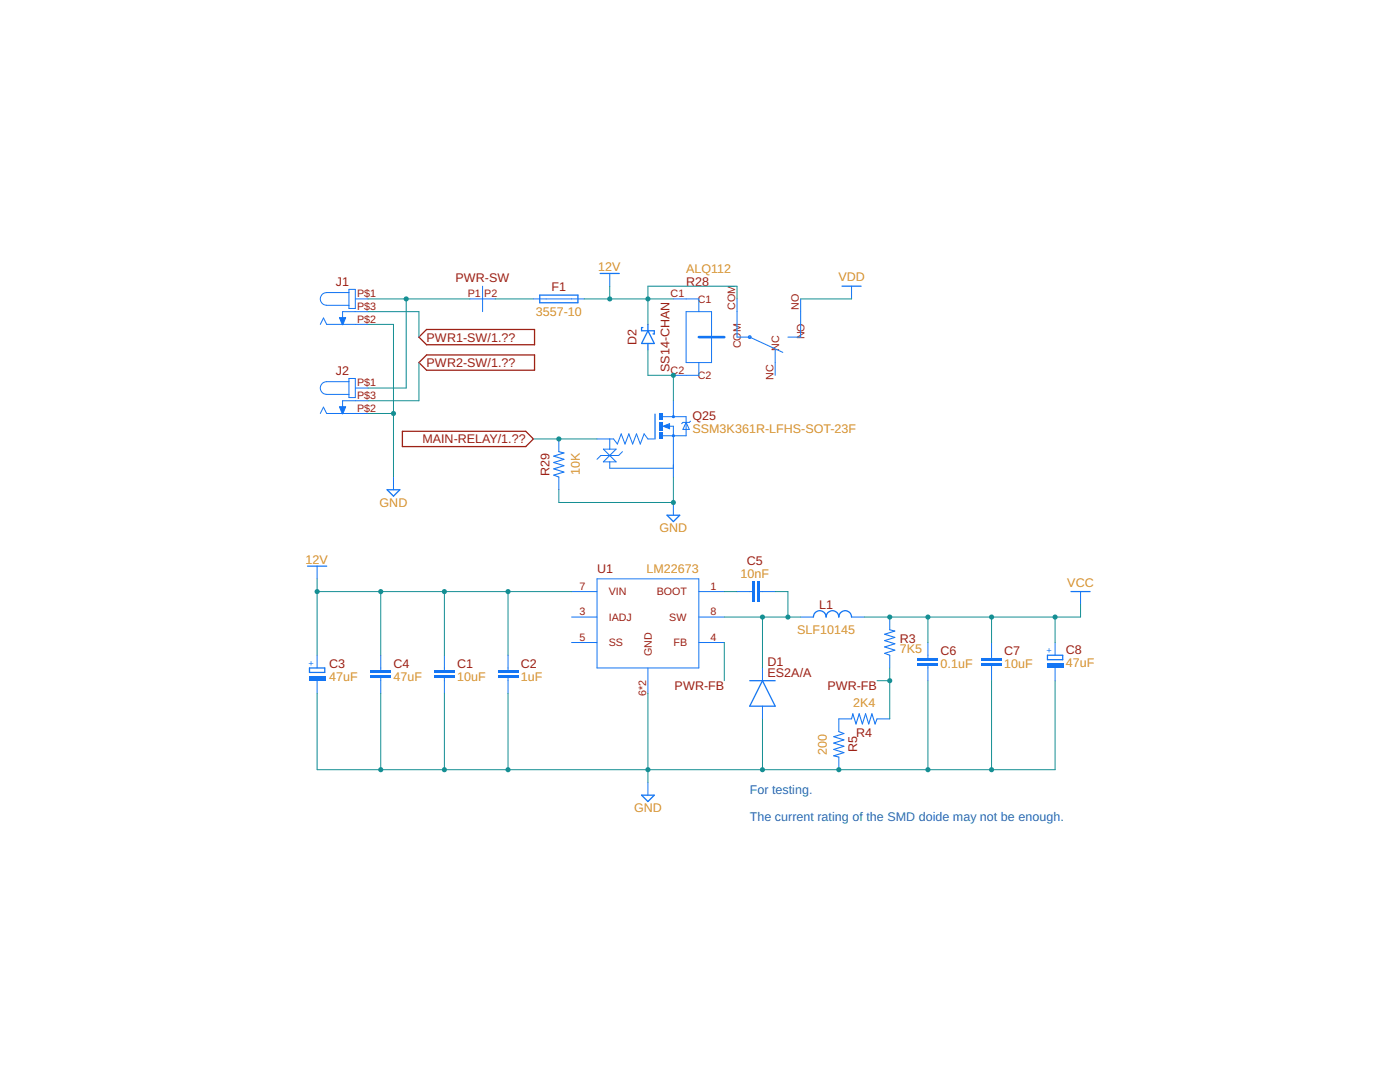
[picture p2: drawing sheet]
<svg xmlns="http://www.w3.org/2000/svg" width="279mm" height="216mm" viewBox="0 0 279 216" stroke-linecap="round" stroke-linejoin="round" font-family="sans-serif">
<path d="M83.6 67.3l1.5-1.6h21.6v3.1h-21.6zM83.6 72.3l1.5-1.5h21.6v3.1h-21.6zM80.3 86.1h24.6l1.5 1.5-1.5 1.5h-24.6z" fill="none" stroke="#9c1f14" stroke-width=".25"/>
<g fill="none" stroke="#1375f4" stroke-width=".2">
<path d="M69.6 58.4h-4.4a1.27 1.27 0 0 0-1.3 1.2 1.27 1.27 0 0 0 1.3 1.3h4.4M69.6 57.7h1.3v3.9h-1.3zM70.9 59.6h2.5M121.7 54.6v2.5M63.9 64.7l.7-1.2 .6 1.2h8.2M69.6 76.2h-4.4a1.27 1.27 0 0 0-1.3 1.2 1.27 1.27 0 0 0 1.3 1.3h4.4M69.6 75.5h1.3v3.8h-1.3zM70.9 77.4h2.5M73.4 62.2h-5v2.5M73.4 80h-5v2.5M63.9 82.5l.7-1.3 .6 1.3h8.2M78.5 95.2v2.5"/>
<path d="M63.3 113v2.5M129.3 156.1v2.6"/>
</g>
<g fill="#1375f4" stroke="#1375f4" stroke-width=".2">
<path d="M67.7 63.4h1.3l-.6 1.4z" fill-rule="evenodd"/>
<path d="M67.7 81.2h1.3l-.6 1.4z" fill-rule="evenodd"/>
</g>
<path d="M119.8 54.6h3.8M77.3 97.7h2.5l-1.3 1.3zM61.4 113h3.8M128 158.7h2.6l-1.3 1.2z" fill="none" stroke="#1375f4" stroke-width=".25"/>
<g fill="#1375f4">
<path d="M86.7 134.8h4v.5h-4z" fill-rule="evenodd"/>
<path d="M86.7 133.8h4v.5h-4z" fill-rule="evenodd"/>
</g>
<g fill="#1375f4">
<path d="M86.7 134.8h4v.5h-4zM86.7 134.8v.5h4v-.5z"/>
<path d="M86.7 133.8h4v.5h-4zM86.7 133.8v.5h4v-.5z"/>
</g>
<path d="M88.7 130.7v3.1M88.7 135.3v3.1" fill="none" stroke="#1375f4" stroke-width=".2"/>
<g fill="#1375f4">
<path d="M99.4 134.8h4v.5h-4z" fill-rule="evenodd"/>
<path d="M99.4 133.8h4v.5h-4z" fill-rule="evenodd"/>
</g>
<g fill="#1375f4">
<path d="M99.4 134.8h4v.5h-4zM99.4 134.8v.5h4v-.5z"/>
<path d="M99.4 133.8h4v.5h-4zM99.4 133.8v.5h4v-.5z"/>
</g>
<path d="M101.4 130.7v3.1M101.4 135.3v3.1" fill="none" stroke="#1375f4" stroke-width=".2"/>
<path d="M61.8 133.3h3v.9h-3z" fill="none" stroke="#1375f4" stroke-width=".25"/>
<path d="M61.6 134.9h3.3v.9h-3.3z" fill-rule="evenodd" fill="#1375f4"/>
<path d="M61.6 134.9h3.3v.9h-3.3zM61.6 134.9v.9h3.3v-.9z" fill="#1375f4"/>
<path d="M63.3 130.7v2.6M63.3 135.8v2.6" fill="none" stroke="#1375f4" stroke-width=".2"/>
<g fill="#1375f4">
<path d="M74 134.8h4v.5h-4z" fill-rule="evenodd"/>
<path d="M74 133.8h4v.5h-4z" fill-rule="evenodd"/>
</g>
<g fill="#1375f4">
<path d="M74 134.8h4v.5h-4zM74 134.8v.5h4v-.5z"/>
<path d="M74 133.8h4v.5h-4zM74 133.8v.5h4v-.5z"/>
</g>
<path d="M114.1 118h5M119.1 115.5h20.4v17.8h-20.4zM139.5 118h5M76 130.7v3.1M76 135.3v3.1M114.1 123.1h5M114.1 128.2h5M129.3 133.3v5.1M139.5 123.1h5M139.5 128.2h5" fill="none" stroke="#1375f4" stroke-width=".2"/>
<g fill="#1375f4">
<path d="M151.2 116h.5v4.1h-.5z" fill-rule="evenodd"/>
<path d="M150.1 116h.5v4.1h-.5z" fill-rule="evenodd"/>
</g>
<g fill="#1375f4">
<path d="M151.2 116h.5v4.1h-.5zM151.2 116v4.1h.5v-4.1z"/>
<path d="M150.1 116h.5v4.1h-.5zM150.1 116v4.1h.5v-4.1z"/>
</g>
<path d="M147.1 118h3M151.7 118h3M152.2 133.3v2.5M159.8 123.1h2.5M169.9 123.1h2.6M152.2 140.9v2.5" fill="none" stroke="#1375f4" stroke-width=".2"/>
<path d="M149.6 135.8h5.1M152.2 135.8l2.5 5.1h-5.1zM162.3 123.1a1.27 1.27 0 0 1 1.3-1.3 1.27 1.27 0 0 1 1.3 1.3 1.27 1.27 0 0 1 1.2-1.3 1.27 1.27 0 0 1 1.3 1.3 1.27 1.27 0 0 1 1.3-1.3 1.27 1.27 0 0 1 1.2 1.3" fill="none" stroke="#1375f4" stroke-width=".25"/>
<g fill="#1375f4">
<path d="M183.2 132.3h4v.5h-4z" fill-rule="evenodd"/>
<path d="M183.2 131.3h4v.5h-4z" fill-rule="evenodd"/>
</g>
<g fill="#1375f4">
<path d="M183.2 132.3h4v.5h-4zM183.2 132.3v.5h4v-.5z"/>
<path d="M183.2 131.3h4v.5h-4zM183.2 131.3v.5h4v-.5z"/>
</g>
<path d="M185.2 128.2v3.1M185.2 132.8v3" fill="none" stroke="#1375f4" stroke-width=".2"/>
<g fill="#1375f4">
<path d="M195.9 132.3h4v.5h-4z" fill-rule="evenodd"/>
<path d="M195.9 131.3h4v.5h-4z" fill-rule="evenodd"/>
</g>
<g fill="#1375f4">
<path d="M195.9 132.3h4v.5h-4zM195.9 132.3v.5h4v-.5z"/>
<path d="M195.9 131.3h4v.5h-4zM195.9 131.3v.5h4v-.5z"/>
</g>
<path d="M197.9 128.2v3.1M197.9 132.8v3" fill="none" stroke="#1375f4" stroke-width=".2"/>
<path d="M209 130.7h3.1v.9h-3.1z" fill="none" stroke="#1375f4" stroke-width=".25"/>
<path d="M208.9 132.4h3.3v.9h-3.3z" fill-rule="evenodd" fill="#1375f4"/>
<path d="M208.9 132.4h3.3v.9h-3.3zM208.9 132.4v.9h3.3v-.9z" fill="#1375f4"/>
<g fill="none" stroke="#1375f4" stroke-width=".2">
<path d="M106.4 59.6h10.2M132.4 85l1.2-.5v1.1zM132.4 83.1h4.5v3.9h-4.5M133.5 85h.9v2M134.4 82.5v.6M136.9 84.3l.7 1.4h-1.3zM137.8 84l-.2 .3h-1.3l-.3 .2M177.6 123.1v2.6M177.6 130.7v2.6M210.6 128.2v2.5M210.6 133.3v2.5M167.4 151.1v2.5"/>
<path d="M169.9 143.4h-2.5v2.6M175 143.4h2.6"/>
</g>
<path d="M177.6 125.7l1 .2-2 .7 2 .6-2 .6 2 .7-2 .6 2 .6-2 .7 1 .3M167.4 146l1 .4-2 .6 2 .6-2 .7 2 .6-2 .6 2 .7-2 .6 1 .3M169.9 143.4l.3-1 .6 2.1 .7-2.1 .6 2.1 .6-2.1 .7 2.1 .6-2.1 .6 2.1 .4-1.1" fill="none" stroke="#1375f4" stroke-width=".21"/>
<path d="M107.7 58.9h7.6v1.5h-7.6z" fill="none" stroke="#1375f4" stroke-width=".25"/>
<path d="M133.5 84.8l-.9 .2 .9 .3v-.3h-.3" fill="none" stroke="#1375f4" stroke-width=".32"/>
<g fill="#1375f4">
<path d="M131.6 86.3h.8v1.3h-.8z" fill-rule="evenodd"/>
<path d="M131.6 82.5h.8v1.3h-.8z" fill-rule="evenodd"/>
<path d="M131.6 84.2h.8v1.7h-.8z" fill-rule="evenodd"/>
<circle cx="134.4" cy="86.9" r=".33"/>
<circle cx="134.4" cy="83.1" r=".33"/>
</g>
<g fill="#1375f4">
<path d="M134.1 86.9a.33 .33 0 0 1 .6 0 .33 .33 0 0 1-.6 0zM134.1 86.9a.33 .33 0 0 0 .6 0 .33 .33 0 0 0-.6 0z"/>
<path d="M134.1 83.1a.33 .33 0 0 1 .6 0 .33 .33 0 0 1-.6 0zM134.1 83.1a.33 .33 0 0 0 .6 0 .33 .33 0 0 0-.6 0z"/>
<path d="M131.6 86.3h.8v1.3h-.8zM131.6 86.3v1.3h.8v-1.3z"/>
<path d="M131.6 82.5h.8v1.3h-.8zM131.6 82.5v1.3h.8v-1.3z"/>
<path d="M131.6 84.2h.8v1.7h-.8zM131.6 84.2v1.7h.8v-1.7z"/>
</g>
<g fill="none" stroke="#1375f4" stroke-width=".2">
<path d="M134.4 59.6h5.1v2.6M147.1 59.6v7.7h2.5l6.6 3M159.8 59.6v7.7h-2.6M134.4 80v2.5M136.9 62.2h5.1v10.1h-5.1zM139.5 72.3v2.6h-5.1M154.7 69.8v5.1M119.1 87.6h3.3l.8 1 .8-2 .7 2 .8-2 .8 2 .7-2 .8 2 .7-2 .8 1h1.3M120.4 89.6l2.6 2.6h-2.6l2.6-2.6zM121.7 87.6v2M121.7 92.2v1.2h12.7M124.2 90.1l-.7 .8h-3.6l-.8 .8"/>
<path d="M134.4 87v8.2"/>
</g>
<path d="M130.7 82.6v5" fill="none" stroke="#1375f4" stroke-width=".25"/>
<path d="M149.3 67.1a.38 .38 0 0 1 .6-.1 .38 .38 0 0 1-.1 .6 .38 .38 0 0 1-.6-.3l.4-.2 .2 .2-.2 .1-.4-.1z" fill-rule="evenodd" fill="#1375f4"/>
<path d="M149.3 67.1l.1-.2h.4l.2 .2v.4l-.2 .1h-.4l-.2-.3 .4-.2 .2 .2-.2 .1-.4-.1zM149.4 66.9l-.2 .4 .4 .1 .2-.1-.2-.2-.4 .2 .1 .2 .1 .1h.4l.2-.1v-.4l-.2-.2z" fill="#1375f4"/>
<path d="M139.5 67.3h5" fill="none" stroke="#1375f4" stroke-width=".51"/>
<path d="M111.5 90.1l1 .3-2 .6 2 .7-2 .6 2 .6-2 .7 2 .6-2 .6 1 .4" fill="none" stroke="#1375f4" stroke-width=".21"/>
<path d="M93.8 59.6h5M96.3 57.1v5.1M169.9 57.1v2.5M111.5 87.6v2.5M111.5 95.2v2.5M134.4 100.3v2.5M215.6 118v2.6" fill="none" stroke="#1375f4" stroke-width=".2"/>
<path d="M168 57.1h3.9M128.3 65.4h-.3v.6h2.6v.6h-.3M129.3 66l1.3 2.5h-2.6zM129.3 64.7v1.3M129.3 68.5v1.3M133.1 102.8h2.6l-1.3 1.3zM213.7 118h3.9" fill="none" stroke="#1375f4" stroke-width=".25"/>
<path d="M73.4 64.7h5.1v30.5M73.4 82.5h5.1" fill="none" stroke="#158f93" stroke-width=".2"/>
<circle cx="78.5" cy="82.5" r=".51" fill="#158f93"/>
<path d="M78 82.5a.51 .51 0 0 1 1 0 .51 .51 0 0 1-1 0zM78 82.5a.51 .51 0 0 0 1 0 .51 .51 0 0 0-1 0z" fill="#158f93"/>
<path d="M76 138.4v15.2M88.7 138.4v15.2M101.4 138.4v15.2M129.3 138.4v17.7M185.2 135.8v17.8M197.9 135.8v17.8M210.6 135.8v17.8h-147.3v-15.2M152.2 143.4v10.2" fill="none" stroke="#158f93" stroke-width=".2"/>
<g fill="#158f93">
<circle cx="129.3" cy="153.6" r=".51"/>
<circle cx="101.4" cy="153.6" r=".51"/>
<circle cx="88.7" cy="153.6" r=".51"/>
<circle cx="76" cy="153.6" r=".51"/>
<circle cx="185.2" cy="153.6" r=".51"/>
<circle cx="197.9" cy="153.6" r=".51"/>
<circle cx="167.4" cy="153.6" r=".51"/>
<circle cx="152.2" cy="153.6" r=".51"/>
</g>
<g fill="#158f93">
<path d="M128.8 153.6a.51 .51 0 0 1 1 0 .51 .51 0 0 1-1 0zM128.8 153.6a.51 .51 0 0 0 1 0 .51 .51 0 0 0-1 0z"/>
<path d="M100.9 153.6a.51 .51 0 0 1 1 0 .51 .51 0 0 1-1 0zM100.9 153.6a.51 .51 0 0 0 1 0 .51 .51 0 0 0-1 0z"/>
<path d="M88.2 153.6a.51 .51 0 0 1 1 0 .51 .51 0 0 1-1 0zM88.2 153.6a.51 .51 0 0 0 1 0 .51 .51 0 0 0-1 0z"/>
<path d="M75.5 153.6a.51 .51 0 0 1 1 0 .51 .51 0 0 1-1 0zM75.5 153.6a.51 .51 0 0 0 1 0 .51 .51 0 0 0-1 0z"/>
<path d="M184.7 153.6a.51 .51 0 0 1 1 0 .51 .51 0 0 1-1 0zM184.7 153.6a.51 .51 0 0 0 1 0 .51 .51 0 0 0-1 0z"/>
<path d="M197.4 153.6a.51 .51 0 0 1 1 0 .51 .51 0 0 1-1 0zM197.4 153.6a.51 .51 0 0 0 1 0 .51 .51 0 0 0-1 0z"/>
<path d="M166.9 153.6a.51 .51 0 0 1 1 0 .51 .51 0 0 1-1 0zM166.9 153.6a.51 .51 0 0 0 1 0 .51 .51 0 0 0-1 0z"/>
<path d="M151.7 153.6a.51 .51 0 0 1 1 0 .51 .51 0 0 1-1 0zM151.7 153.6a.51 .51 0 0 0 1 0 .51 .51 0 0 0-1 0z"/>
</g>
<path d="M134.4 95.2v5.1h-22.9v-2.6" fill="none" stroke="#158f93" stroke-width=".2"/>
<circle cx="134.4" cy="100.3" r=".51" fill="#158f93"/>
<path d="M133.9 100.3a.51 .51 0 0 1 1 0 .51 .51 0 0 1-1 0zM133.9 100.3a.51 .51 0 0 0 1 0 .51 .51 0 0 0-1 0z" fill="#158f93"/>
<path d="M73.4 59.6h20.4M81.1 59.6v17.8h-7.7" fill="none" stroke="#158f93" stroke-width=".2"/>
<circle cx="81.1" cy="59.6" r=".51" fill="#158f93"/>
<path d="M80.6 59.6a.51 .51 0 0 1 1 0 .51 .51 0 0 1-1 0zM80.6 59.6a.51 .51 0 0 0 1 0 .51 .51 0 0 0-1 0z" fill="#158f93"/>
<path d="M116.6 59.6h12.7M121.7 57.1v2.5" fill="none" stroke="#158f93" stroke-width=".2"/>
<circle cx="121.7" cy="59.6" r=".51" fill="#158f93"/>
<path d="M121.2 59.6a.51 .51 0 0 1 1 0 .51 .51 0 0 1-1 0zM121.2 59.6a.51 .51 0 0 0 1 0 .51 .51 0 0 0-1 0z" fill="#158f93"/>
<path d="M129.3 59.6h5.1" fill="none" stroke="#158f93" stroke-width=".2"/>
<circle cx="129.3" cy="59.6" r=".51" fill="#158f93"/>
<path d="M128.8 59.6a.51 .51 0 0 1 1 0 .51 .51 0 0 1-1 0zM128.8 59.6a.51 .51 0 0 0 1 0 .51 .51 0 0 0-1 0z" fill="#158f93"/>
<path d="M147.1 59.6v-2.5h-17.8v7.6M63.3 115.5v15.2M63.3 118h50.8M76 118v12.7M88.7 118v12.7M101.4 118v12.7" fill="none" stroke="#158f93" stroke-width=".2"/>
<g fill="#158f93">
<circle cx="63.3" cy="118" r=".51"/>
<circle cx="76" cy="118" r=".51"/>
<circle cx="88.7" cy="118" r=".51"/>
<circle cx="101.4" cy="118" r=".51"/>
</g>
<g fill="#158f93">
<path d="M62.8 118a.51 .51 0 0 1 1 0 .51 .51 0 0 1-1 0zM62.8 118a.51 .51 0 0 0 1 0 .51 .51 0 0 0-1 0z"/>
<path d="M75.5 118a.51 .51 0 0 1 1 0 .51 .51 0 0 1-1 0zM75.5 118a.51 .51 0 0 0 1 0 .51 .51 0 0 0-1 0z"/>
<path d="M88.2 118a.51 .51 0 0 1 1 0 .51 .51 0 0 1-1 0zM88.2 118a.51 .51 0 0 0 1 0 .51 .51 0 0 0-1 0z"/>
<path d="M100.9 118a.51 .51 0 0 1 1 0 .51 .51 0 0 1-1 0zM100.9 118a.51 .51 0 0 0 1 0 .51 .51 0 0 0-1 0z"/>
</g>
<path d="M154.7 118h2.5v5.1M144.5 123.1h15.3M152.2 123.1v10.2" fill="none" stroke="#158f93" stroke-width=".2"/>
<g fill="#158f93">
<circle cx="152.2" cy="123.1" r=".51"/>
<circle cx="157.2" cy="123.1" r=".51"/>
</g>
<g fill="#158f93">
<path d="M151.7 123.1a.51 .51 0 0 1 1 0 .51 .51 0 0 1-1 0zM151.7 123.1a.51 .51 0 0 0 1 0 .51 .51 0 0 0-1 0z"/>
<path d="M156.7 123.1a.55 .55 0 0 1 1.1 0 .55 .55 0 0 1-1.1 0zM156.7 123.1a.55 .55 0 0 0 1.1 0 .55 .55 0 0 0-1.1 0z"/>
</g>
<path d="M144.5 128.2v7.6M175 135.8h2.6M177.6 133.3v10.1" fill="none" stroke="#158f93" stroke-width=".2"/>
<circle cx="177.6" cy="135.8" r=".51" fill="#158f93"/>
<path d="M177.1 135.8a.51 .51 0 0 1 1 0 .51 .51 0 0 1-1 0zM177.1 135.8a.51 .51 0 0 0 1 0 .51 .51 0 0 0-1 0z" fill="#158f93"/>
<path d="M73.4 62.2h10.2v5.1M83.6 72.3v7.7h-10.2M106.4 87.6h12.7M144.5 118h2.6" fill="none" stroke="#158f93" stroke-width=".2"/>
<circle cx="111.5" cy="87.6" r=".51" fill="#158f93"/>
<path d="M111 87.6a.51 .51 0 0 1 1 0 .51 .51 0 0 1-1 0zM111 87.6a.51 .51 0 0 0 1 0 .51 .51 0 0 0-1 0z" fill="#158f93"/>
<path d="M129.3 69.8v5.1h5.1v5.1" fill="none" stroke="#158f93" stroke-width=".2"/>
<circle cx="134.4" cy="74.9" r=".51" fill="#158f93"/>
<path d="M133.9 74.9a.51 .51 0 0 1 1 0 .51 .51 0 0 1-1 0zM133.9 74.9a.51 .51 0 0 0 1 0 .51 .51 0 0 0-1 0z" fill="#158f93"/>
<path d="M98.8 59.6h7.6M159.8 59.6h10.1M172.5 123.1h38.1v5.1M185.2 123.1v5.1M197.9 123.1v5.1" fill="none" stroke="#158f93" stroke-width=".2"/>
<g fill="#158f93">
<circle cx="177.6" cy="123.1" r=".51"/>
<circle cx="185.2" cy="123.1" r=".51"/>
<circle cx="197.9" cy="123.1" r=".51"/>
<circle cx="210.6" cy="123.1" r=".51"/>
</g>
<g fill="#158f93">
<path d="M177.1 123.1a.51 .51 0 0 1 1 0 .51 .51 0 0 1-1 0zM177.1 123.1a.51 .51 0 0 0 1 0 .51 .51 0 0 0-1 0z"/>
<path d="M184.7 123.1a.51 .51 0 0 1 1 0 .51 .51 0 0 1-1 0zM184.7 123.1a.51 .51 0 0 0 1 0 .51 .51 0 0 0-1 0z"/>
<path d="M197.4 123.1a.51 .51 0 0 1 1 0 .51 .51 0 0 1-1 0zM197.4 123.1a.51 .51 0 0 0 1 0 .51 .51 0 0 0-1 0z"/>
<path d="M210.1 123.1a.51 .51 0 0 1 1 0 .51 .51 0 0 1-1 0zM210.1 123.1a.51 .51 0 0 0 1 0 .51 .51 0 0 0-1 0z"/>
</g>
<path d="M215.6 120.6v2.5h-5" fill="none" stroke="#158f93" stroke-width=".2"/>
<g font-size="2.5" fill="#9c1f14">
<text x="67.1" y="57.1">J1</text>
<text x="90.9" y="56.3">PWR-SW</text>
<text x="110.1" y="58">F1</text>
<text x="136.9" y="57.1">R28</text>
<text x="85.1" y="68.2">PWR1-SW/1.??</text>
<text x="127" y="68.9" transform="rotate(-90 127 68.9)">D2</text>
<text x="67.1" y="74.9">J2</text>
<text x="85.1" y="73.2">PWR2-SW/1.??</text>
<text x="133.6" y="74.3" transform="rotate(-90 133.6 74.3)">SS14-CHAN</text>
<text x="138.2" y="83.8">Q25</text>
<text x="84.3" y="88.5">MAIN-RELAY/1.??</text>
<text x="109.7" y="94.9" transform="rotate(-90 109.7 94.9)">R29</text>
<text x="149" y="112.7">C5</text>
<text x="119.2" y="114.2">U1</text>
<text x="163.5" y="121.5">L1</text>
<text x="179.6" y="128.4">R3</text>
<text x="187.7" y="130.7">C6</text>
<text x="200.4" y="130.7">C7</text>
<text x="212.7" y="130.5">C8</text>
<text x="65.7" y="133.3">C3</text>
<text x="78.5" y="133.3">C4</text>
<text x="91.2" y="133.3">C1</text>
<text x="103.9" y="133.3">C2</text>
<text x="134.6" y="137.6">PWR-FB</text>
<text x="153.2" y="132.9">D1</text>
<text x="153.2" y="135.1">ES2A/A</text>
<text x="165.1" y="137.6">PWR-FB</text>
<text x="170.9" y="147.1">R4</text>
<text x="171.1" y="150.1" transform="rotate(-90 171.1 150.1)">R5</text>
</g>
<g font-size="2.5" fill="#d59028">
<text x="119.3" y="54.1">12V</text>
<text x="136.9" y="54.6">ALQ112</text>
<text x="167.3" y="56.1">VDD</text>
<text x="106.9" y="63">3557-10</text>
<text x="138.2" y="86.3">SSM3K361R-LFHS-SOT-23F</text>
<text x="115.7" y="94.9" transform="rotate(-90 115.7 94.9)">10K</text>
<text x="75.8" y="101.2">GND</text>
<text x="131.6" y="106.2">GND</text>
<text x="60.9" y="112.5">12V</text>
<text x="129" y="114.2">LM22673</text>
<text x="147.8" y="115.3">10nF</text>
<text x="213" y="117">VCC</text>
<text x="159.1" y="126.6">SLF10145</text>
<text x="179.6" y="130.4">7K5</text>
<text x="65.7" y="135.8">47uF</text>
<text x="78.5" y="135.8">47uF</text>
<text x="91.2" y="135.8">10uF</text>
<text x="103.9" y="135.8">1uF</text>
<text x="187.7" y="133.3">0.1uF</text>
<text x="200.4" y="133.3">10uF</text>
<text x="212.7" y="133.1">47uF</text>
<text x="170.2" y="141">2K4</text>
<text x="165" y="150.6" transform="rotate(-90 165 150.6)">200</text>
<text x="126.5" y="162.1">GND</text>
</g>
<g font-size="2.5" fill="#3164a7">
<text x="149.6" y="158.4">For testing.</text>
<text x="149.6" y="163.8">The current rating of the SMD doide may not be enough.</text>
</g>
<g font-size="2.1" fill="#9c1f14">
<text x="71.3" y="59.3">P$1</text>
<text x="93.3" y="59.3">P1</text>
<text x="96.7" y="59.3">P2</text>
<text x="133.8" y="59.3">C1</text>
<text x="71.3" y="64.4">P$2</text>
<text x="71.3" y="61.8">P$3</text>
<text x="139.3" y="60.4">C1</text>
<text x="146.7" y="61.8" transform="rotate(-90 146.7 61.8)">COM</text>
<text x="159.4" y="61.8" transform="rotate(-90 159.4 61.8)">NO</text>
<text x="147.9" y="69.5" transform="rotate(-90 147.9 69.5)">COM</text>
<text x="155.5" y="70" transform="rotate(-90 155.5 70)">NC</text>
<text x="160.5" y="67.7" transform="rotate(-90 160.5 67.7)">NO</text>
<text x="71.3" y="77.1">P$1</text>
<text x="133.8" y="74.5">C2</text>
<text x="139.3" y="75.6">C2</text>
<text x="154.4" y="75.8" transform="rotate(-90 154.4 75.8)">NC</text>
<text x="71.3" y="82.1">P$2</text>
<text x="71.3" y="79.6">P$3</text>
<text x="115.6" y="117.7">7</text>
<text x="121.5" y="118.8">VIN</text>
<text x="131.1" y="118.8">BOOT</text>
<text x="141.8" y="117.7">1</text>
<text x="115.6" y="122.8">3</text>
<text x="121.5" y="123.9">IADJ</text>
<text x="133.6" y="123.9">SW</text>
<text x="141.8" y="122.8">8</text>
<text x="115.6" y="127.8">5</text>
<text x="121.5" y="129">SS</text>
<text x="130.1" y="130.9" transform="rotate(-90 130.1 130.9)">GND</text>
<text x="134.4" y="129">FB</text>
<text x="141.8" y="127.8">4</text>
<text x="129" y="138.8" transform="rotate(-90 129 138.8)">6*2</text>
</g>
<g font-size="1.8" fill="#1375f4">
<text x="210" y="130.3" transform="rotate(-90 210 130.3)">+</text>
<text x="62.7" y="132.9" transform="rotate(-90 62.7 132.9)">+</text>
</g>
</svg>
